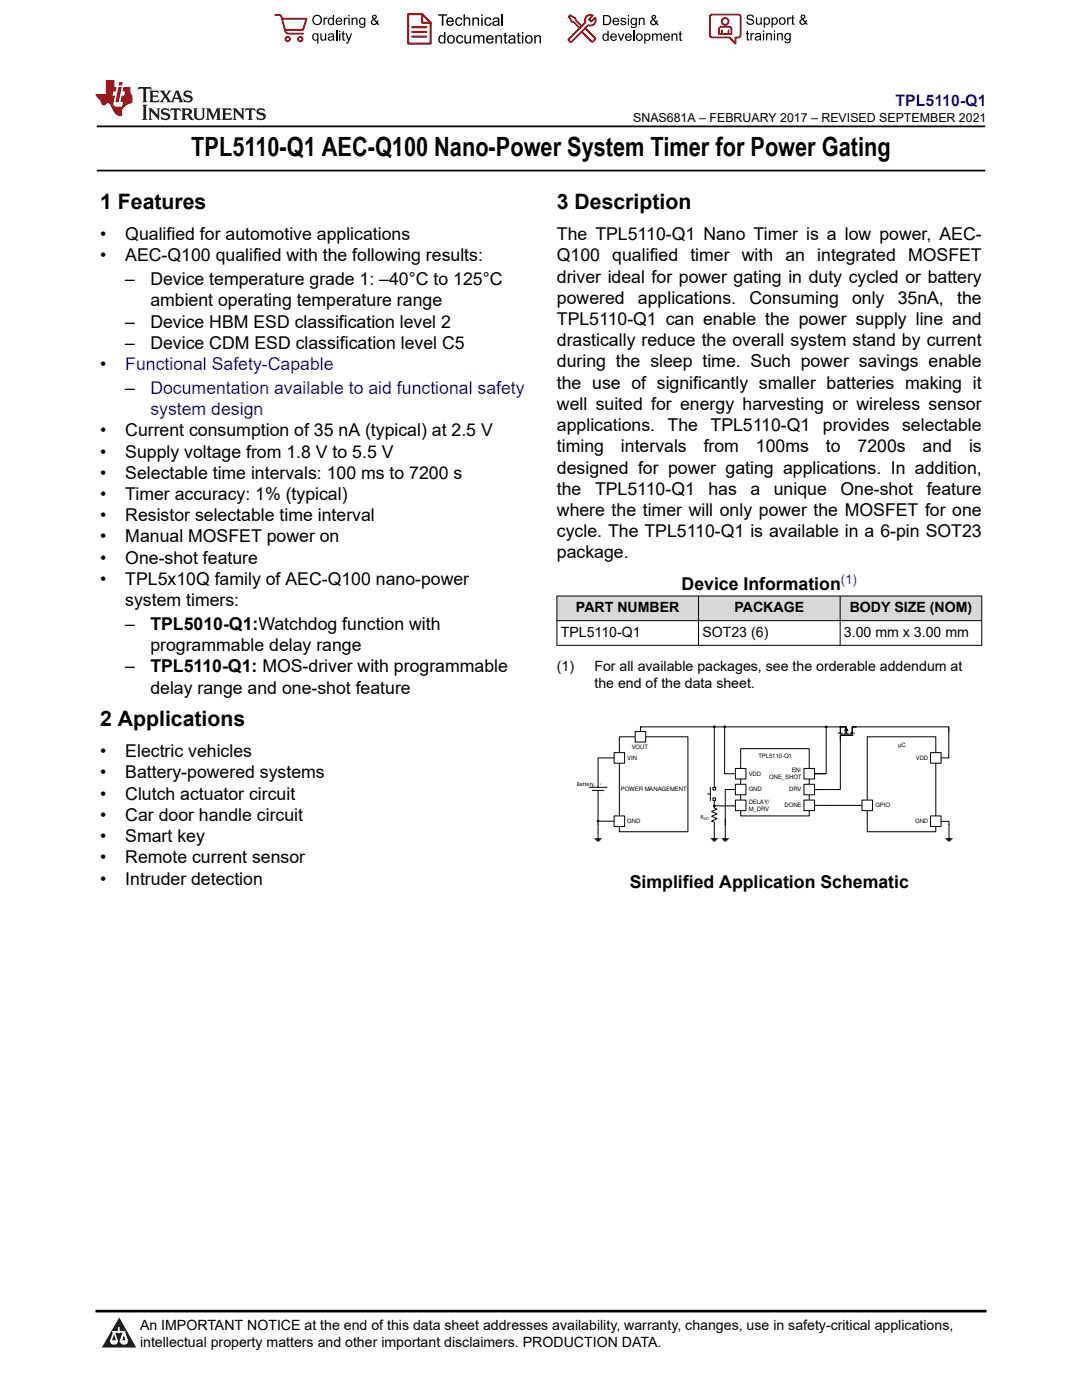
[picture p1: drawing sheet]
<svg xmlns="http://www.w3.org/2000/svg" width="216mm" height="279mm" viewBox="0 0 216 279" stroke-linecap="round" stroke-linejoin="round" font-family="sans-serif">
<path d="M19.3 25.2h177.3M19.3 34h177.3" fill="none" stroke="#000" stroke-width=".35"/>
<g fill="#d8d8d8">
<path d="M111.1 118.9h84.8v5h-84.8z" fill-rule="evenodd"/>
<path d="M111.2 119h28.1v4.8h-28.1z" fill-rule="evenodd"/>
<path d="M139.4 119h28.2v4.8h-28.2z" fill-rule="evenodd"/>
<path d="M167.7 119h28.1v4.8h-28.1z" fill-rule="evenodd"/>
</g>
<path d="M111.1 118.9h84.9M111.1 118.9v10M139.4 118.9v10M167.6 118.9v10M195.9 118.9v10M111.1 123.9h84.9M111.1 128.8h84.9M123.6 147h13.7v19h-13.7zM164.6 160.7h7.4" fill="none" stroke="#000" stroke-width=".2"/>
<path d="M122.5 150.2h2.1v2.1h-2.1z" fill-rule="evenodd" fill="#fff"/>
<path d="M122.5 150.2h2.1v2.1h-2.1z" fill="none" stroke="#000" stroke-width=".2"/>
<path d="M126.7 146h2.1v2.1h-2.1z" fill-rule="evenodd" fill="#fff"/>
<path d="M126.7 146h2.1v2.1h-2.1z" fill="none" stroke="#000" stroke-width=".2"/>
<path d="M122.5 162.8h2.1v2.1h-2.1z" fill-rule="evenodd" fill="#fff"/>
<path d="M127.8 145.1h39.7M173 147h13.7v19h-13.7zM122.5 162.8h2.1v2.1h-2.1zM144.1 167.4h1.3M144.3 167.6h.9M144.5 167.8h.4M144.7 163.5v1zM144.7 164.5v2.9" fill="none" stroke="#000" stroke-width=".2"/>
<path d="M172 159.7h2.1v2.1h-2.1z" fill-rule="evenodd" fill="#fff"/>
<path d="M172 159.7h2.1v2.1h-2.1z" fill="none" stroke="#000" stroke-width=".2"/>
<path d="M185.7 150.2h2.1v2.1h-2.1z" fill-rule="evenodd" fill="#fff"/>
<path d="M185.7 150.2h2.1v2.1h-2.1z" fill="none" stroke="#000" stroke-width=".2"/>
<path d="M185.7 162.8h2.1v2.1h-2.1z" fill-rule="evenodd" fill="#fff"/>
<g fill="none" stroke="#000" stroke-width=".2">
<path d="M147.8 149.4h13.7v13.4h-13.7zM118.7 167.4h1.3M118.9 167.6h.9M119.1 167.8h.5M119.3 164.5v2.9M142.5 160.8h4.2M185.7 162.8h2.1v2.1h-2.1zM188.7 167.4h1.3M188.9 167.6h.9M189.1 167.8h.5M189.4 164.5v2.9"/>
<circle cx="164.9" cy="145.1" r=".17"/>
</g>
<circle cx="164.9" cy="145.1" r=".17" fill="#000"/>
<path d="M146.7 153.4h2.1v2.1h-2.1z" fill-rule="evenodd" fill="#fff"/>
<path d="M146.7 153.4h2.1v2.1h-2.1z" fill="none" stroke="#000" stroke-width=".2"/>
<path d="M146.7 156.5h2.1v2.1h-2.1z" fill-rule="evenodd" fill="#fff"/>
<path d="M146.7 156.5h2.1v2.1h-2.1zM162.5 154.4h2.1M162.5 157.6h2.1" fill="none" stroke="#000" stroke-width=".2"/>
<path d="M160.4 153.4h2.1v2.1h-2.1z" fill-rule="evenodd" fill="#fff"/>
<path d="M160.4 153.4h2.1v2.1h-2.1z" fill="none" stroke="#000" stroke-width=".2"/>
<path d="M160.4 156.5h2.1v2.1h-2.1z" fill-rule="evenodd" fill="#fff"/>
<path d="M160.4 156.5h2.1v2.1h-2.1z" fill="none" stroke="#000" stroke-width=".2"/>
<path d="M146.7 159.7h2.1v2.1h-2.1z" fill-rule="evenodd" fill="#fff"/>
<path d="M146.7 159.7h2.1v2.1h-2.1zM162.5 160.7h2.1" fill="none" stroke="#000" stroke-width=".2"/>
<path d="M160.4 159.7h2.1v2.1h-2.1z" fill-rule="evenodd" fill="#fff"/>
<path d="M141.7 157.1v2.7M160.4 159.7h2.1v2.1h-2.1zM141.9 167.4h1.3M142.1 167.6h.9M142.3 167.8h.4M142.5 160.8v.4l.6 .3-1.1 .5 1.1 .4-1.1 .5 1.1 .5-1.1 .5 .5 .2v3.3" fill="none" stroke="#000" stroke-width=".2"/>
<path d="M142.3 159.2h.5v.6h-.5z" fill-rule="evenodd" fill="#e8eef7"/>
<path d="M142.3 159.2h.5v.6h-.5z" fill="none" stroke="#000" stroke-width=".2"/>
<path d="M142.3 157.1h.5v.6h-.5z" fill-rule="evenodd" fill="#e8eef7"/>
<g fill="none" stroke="#000" stroke-width=".2">
<path d="M117.5 157.1h3.7M118.1 157.7h2.4M119.3 157.8v6.1h3.2M122.5 151.3h-3.2v5.8M128 145.1h-.2v.9M141.2 158.5h.5M142.3 157.1h.5v.6h-.5zM142.5 145v12.1M142.5 159.8v1M144.6 145v9.4h2.1M146.7 157.6h-2v6.9M164.9 145.1v9.3h-2.4"/>
<path d="M167.3 146.3h.8M167.7 146.3v-1.2h1.2v1.2M168.5 146.3h.8M168.9 145.2l.3 .6h-.7zM169.7 146.3h.7M170.2 146.7h-2.5v10.9h-5.2M189.3 145.1v6.2h-1.5M189.3 146.1v-1h-19.3v1.2M119.3 163.9v.6M187.8 163.9h1.6v.6"/>
<circle cx="142.5" cy="145" r=".17"/>
<circle cx="144.6" cy="145" r=".17"/>
<circle cx="119.3" cy="163.9" r=".17"/>
<circle cx="142.5" cy="160.8" r=".17"/>
</g>
<g fill="#000">
<path d="M168.9 145.2l.3 .6h-.7z"/>
<circle cx="142.5" cy="145" r=".17"/>
<circle cx="144.6" cy="145" r=".17"/>
<circle cx="167.7" cy="145.1" r=".21"/>
<circle cx="119.3" cy="163.9" r=".17"/>
<circle cx="142.5" cy="160.8" r=".17"/>
</g>
<path d="M0 0h215.9v23.8h-215.9z" fill-rule="evenodd" fill="#fff"/>
<path d="M27.7 17.4l-.2 .6 .5-.3h.6v.1v2.2l-.2 .4h1l-.2-.4v-2.2v-.1h.5l.5 .3-.1-.6zM29.8 18.1l.2 .4v1.5l-.2 .4h1.9l.1-.6a1.08 1.08 0 0 1-1.3 .2v-.7h.6l.4 .2v-.6l-.4 .2h-.6v-.6l.2-.1a1 1 0 0 1 1 .2l-.1-.5zM31.8 18.1l1 1.1-1 1.2h.9l-.2-.2 .4-.7 .5 .7-.2 .2h1.6l-.2-.2 .1-.4h1l.1 .4-.1 .2h.9l-.2-.3-.8-2h-.5l-1 2.2-.8-1.1 .9-1.1h-.8l.2 .2-.5 .7-.3-.7 .1-.2zM35.2 18.5l.4 1h-.8zM36.8 18.2a.65 .65 0 0 0-.2 .7 .65 .65 0 0 0 .6 .5l.7 .2 .1 .2a.79 .79 0 0 1-.7 .4 .79 .79 0 0 1-.7-.5l.1 .7 .2-.1a.93 .93 0 0 0 1.1 .1 .93 .93 0 0 0 .4-1 1.46 1.46 0 0 0-1.2-.6l-.1-.3a1.09 1.09 0 0 1 1.2 .2l-.2-.6-.1 .1-.6-.2zM28.4 20.9l.2 .4v2.3l-.2 .3h1l-.2-.3v-2.3l.2-.4zM29.6 21.6l.2 .4v1.6l-.2 .3h.8l-.3-.3v-1.4l1.7 1.8v-2l.2-.4h-.8l.2 .2 .1 1.1-1.2-1.3zM32.3 21.8a.65 .65 0 0 0-.2 .7 .65 .65 0 0 0 .7 .4l.6 .2 .1 .2a.79 .79 0 0 1-.7 .4 .79 .79 0 0 1-.7-.5l.1 .7 .2-.1a.93 .93 0 0 0 1.1 .1 .93 .93 0 0 0 .4-.9 1.46 1.46 0 0 0-1.2-.6l-.1-.4a1.09 1.09 0 0 1 1.2 .2l-.2-.6-.1 .1-.6-.1zM34.1 21.6l-.1 .7a.63 .63 0 0 1 .7-.4l.1 1.7-.3 .3h1l-.2-.3v-1.7a.66 .66 0 0 1 .8 .4l-.1-.7zM36.2 21.6l.2 .4v1.6l-.2 .3h.9l-.2-.2v-.7h.5l.1 .2a.79 .79 0 0 0 1.2 .6l-1-.9a.61 .61 0 0 0 .6-.6 .61 .61 0 0 0-.5-.6zM36.9 21.9h.2a.47 .47 0 0 1 .5 .1 .47 .47 0 0 1 .1 .5l-.2 .2h-.6zM38.5 21.6l.2 .2a2.27 2.27 0 0 0 .4 2 1.04 1.04 0 0 0 1.7-.7v-1.3l.2-.2h-.8l.2 .4v1.1a.6 .6 0 0 1-.6 .6 .6 .6 0 0 1-.6-.6v-1.1l.3-.4zM41.1 21.6l.2 .4v1.6l-.2 .3h.7l-.2-.3v-1.5l.9 1.9 .8-1.9v1.5l-.2 .3h1l-.3-.3v-1.6l.3-.4h-.8l-.7 1.5-.7-1.5zM44.3 21.6l.2 .4v1.6l-.2 .3h1.9l.1-.5a1.09 1.09 0 0 1-1.3 .1v-.6h.6l.4 .1v-.6l-.4 .2h-.6v-.6l.2-.1a1.01 1.01 0 0 1 1 .3l-.1-.6zM46.4 21.6l.3 .4v1.6l-.3 .3h.8l-.2-.3v-1.4l1.6 1.8v-2l.2-.4h-.7l.2 .2v1.1l-1.2-1.3zM49 21.6l-.1 .7a.63 .63 0 0 1 .8-.4v1.7l-.3 .3h1l-.2-.3v-1.7a.66 .66 0 0 1 .8 .4l-.1-.7zM51.4 21.8a.65 .65 0 0 0-.2 .7 .65 .65 0 0 0 .6 .4l.6 .2 .2 .2a.79 .79 0 0 1-.8 .4 .79 .79 0 0 1-.6-.5l.1 .7 .2-.1a.93 .93 0 0 0 1 .1 .93 .93 0 0 0 .5-.9 1.46 1.46 0 0 0-1.3-.6l-.1-.4a1.09 1.09 0 0 1 1.3 .2l-.2-.6-.2 .1-.5-.1z" fill="#231f20"/>
<path d="M21.1 16v2.8h-2.1l.1 .3 .9 1a.95 .95 0 0 0 .9 .9 .59 .59 0 0 1 .6-.4 .59 .59 0 0 1 .5 .4l.4 .8a1.59 1.59 0 0 0 2.1 1.3 1.61 1.61 0 0 1 1-2.2l1-.4-.1-1.5a1.59 1.59 0 0 1-.4-1.6h-1.4l-.2 .9h.5l-.1 .8h-.5l-.2 1v.2l.4 .1-.2 .9h-.6a.73 .73 0 0 1-1.1-.7l.3-1.5h-.5l.2-.8h.5l.2-.9h-.5v-1.4zM23.6 17.4l-.6 3h.7l.6-3zM23.8 16.4l-.1 .7h.7l.1-.7z" fill="#ed1c24"/>
<g fill="#000">
<path d="M62.3 4a1 1 0 0 1 2 0 1 1 0 0 1-2 0zM62.8 3.4a.78 .78 0 0 0-.1 1.1 .78 .78 0 0 0 1.1 .1 .78 .78 0 0 0 .1-1.1 .78 .78 0 0 0-1.1-.1z" fill-rule="evenodd"/>
<path d="M62.5 6.8l.4-.2 .4 .3v-.2h.2v2h-.2v-.7a.68 .68 0 0 1-.9-.1 .68 .68 0 0 1 0-.9zM62.6 7a.51 .51 0 0 0-.1 .6 .51 .51 0 0 0 .7 .2 .51 .51 0 0 0 .1-.7 .51 .51 0 0 0-.7-.1z" fill-rule="evenodd"/>
<path d="M64.5 3.5h.3v.3l.1-.3h.3l.1 .1-.1 .2a.32 .32 0 0 0-.3 0 .32 .32 0 0 0-.1 .4v.8h-.3z" fill-rule="evenodd"/>
<path d="M63.9 6.7h.3v.8a.36 .36 0 0 0 .3 .4 .36 .36 0 0 0 .4-.5v-.7h.2v1.4h-.2v-.2a.51 .51 0 0 1-.6 .2 .51 .51 0 0 1-.4-.5z" fill-rule="evenodd"/>
<path d="M65.6 3.7l.4-.2 .4 .2v-.7h.3v2h-.3v-.2a.7 .7 0 0 1-1-.1 .7 .7 0 0 1 .2-1zM65.8 3.8a.51 .51 0 0 0-.1 .7 .51 .51 0 0 0 .6 .2 .51 .51 0 0 0 .1-.7 .51 .51 0 0 0-.6-.2z" fill-rule="evenodd"/>
<path d="M65.6 6.8a.66 .66 0 0 1 .8-.1 .66 .66 0 0 1 .3 .8v.6h-.2l-.1-.2a.52 .52 0 0 1-.7 .2 .52 .52 0 0 1-.2-.6l.3-.2a.42 .42 0 0 0 .6-.3l-.3-.2-.3 .1-.1 .2h-.3zM65.7 7.6a.35 .35 0 0 0 .3 .4 .35 .35 0 0 0 .4-.4v-.2z" fill-rule="evenodd"/>
<path d="M67.7 6.1h.2v.3h-.2zM67.7 6.7h.2v1.4h-.2z" fill-rule="evenodd"/>
<path d="M67.1 3.7a.68 .68 0 0 1 .9-.1 .68 .68 0 0 1 .3 .7h-1.1a.42 .42 0 0 0 .3 .5 .42 .42 0 0 0 .5-.3h.3a.73 .73 0 0 1-1.1 .4 .73 .73 0 0 1-.1-1.2zM67.4 3.8l-.2 .3h.8l-.2-.4z" fill-rule="evenodd"/>
<path d="M68.6 3.5h.2v.3l.2-.3h.3l.1 .1-.1 .2a.32 .32 0 0 0-.4 0 .32 .32 0 0 0-.1 .4v.8h-.2z" fill-rule="evenodd"/>
<path d="M68.3 6.3l.3-.1v.5h.2v.1h-.2v.9l.3 .4a.36 .36 0 0 1-.4 0 .36 .36 0 0 1-.2-.4v-.9h-.1v-.1h.1z" fill-rule="evenodd"/>
<path d="M68.9 6.7h.3l.4 1.1 .4-1.1h.3l-.6 1.4a.51 .51 0 0 1-.6 .6l-.1-.3h.3l.2-.3z" fill-rule="evenodd"/>
<path d="M69.5 3h.3v.3h-.3zM69.5 3.5h.3v1.5h-.3z" fill-rule="evenodd"/>
<path d="M70.2 3.5h.2v.2a.52 .52 0 0 1 .6-.2 .52 .52 0 0 1 .3 .6v.9h-.2v-.9a.34 .34 0 0 0-.3-.4 .34 .34 0 0 0-.4 .3v1h-.2z" fill-rule="evenodd"/>
<path d="M71.8 3.7l.4-.2 .5 .2v-.2h.2v1.3a.64 .64 0 0 1-.5 .8 .64 .64 0 0 1-.7-.5h.2a.41 .41 0 0 0 .5 .2 .41 .41 0 0 0 .2-.5 .69 .69 0 0 1-.9-.1 .69 .69 0 0 1 .1-1zM72 3.8a.5 .5 0 0 0-.1 .7 .5 .5 0 0 0 .7 .1 .5 .5 0 0 0 .1-.6 .5 .5 0 0 0-.7-.2z" fill-rule="evenodd"/>
<path d="M74.4 3.1a.47 .47 0 0 1 .7 .1 .47 .47 0 0 1-.3 .7l.4 .4 .1-.3 .2 .1-.1 .4 .3 .3-.2 .2-.3-.3a.63 .63 0 0 1-1 .1 .63 .63 0 0 1 .3-1l-.3-.4zM74.5 3.4a.27 .27 0 0 0 .5 0 .27 .27 0 0 0-.5 0zM74.4 4.1a.4 .4 0 0 0 0 .6 .4 .4 0 0 0 .6-.1l-.4-.6z" fill-rule="evenodd"/>
<path d="M87.4 2.9h1.8v.2h-.7v2h-.3v-2h-.8z" fill-rule="evenodd"/>
<path d="M87.6 7.2l.5-.2 .5 .2v-.8h.3v2.3h-.3v-.2a.76 .76 0 0 1-1-.1 .76 .76 0 0 1-.1-1zM87.9 7.4a.58 .58 0 0 0-.2 .7 .58 .58 0 0 0 .8 .2 .58 .58 0 0 0 .1-.7 .58 .58 0 0 0-.7-.2z" fill-rule="evenodd"/>
<path d="M89.5 7.2a.81 .81 0 0 1 1.1 .1 .81 .81 0 0 1-.2 1.2 .81 .81 0 0 1-1.1-.2l-.1-.7zM89.6 7.4a.57 .57 0 0 0 0 .8 .57 .57 0 0 0 .8 0 .57 .57 0 0 0 0-.7 .57 .57 0 0 0-.8-.1z" fill-rule="evenodd"/>
<path d="M89.3 3.7a.77 .77 0 0 1 .9-.2 .77 .77 0 0 1 .4 .9h-1.3a.48 .48 0 0 0 .4 .5 .48 .48 0 0 0 .6-.3h.3a.83 .83 0 0 1-1.3 .4 .83 .83 0 0 1 0-1.3zM89.5 3.8l-.2 .4h1l-.3-.5z" fill-rule="evenodd"/>
<path d="M91 3.7a.7 .7 0 0 1 1.2 .3h-.2a.45 .45 0 0 0-.6-.3 .45 .45 0 0 0-.3 .6 .45 .45 0 0 0 .3 .6 .45 .45 0 0 0 .6-.4l.3 .1a.76 .76 0 0 1-1.1 .5 .76 .76 0 0 1-.3-1.1z" fill-rule="evenodd"/>
<path d="M91.2 7.2a.7 .7 0 0 1 1.2 .3l-.3 .1a.45 .45 0 0 0-.5-.4 .45 .45 0 0 0-.3 .7 .45 .45 0 0 0 .3 .6 .45 .45 0 0 0 .6-.4h.2a.76 .76 0 0 1-1 .5 .76 .76 0 0 1-.4-1.1z" fill-rule="evenodd"/>
<path d="M92.5 2.9h.3v.8a.59 .59 0 0 1 .7-.2 .59 .59 0 0 1 .3 .6v1h-.2v-1a.4 .4 0 0 0-.5-.4 .4 .4 0 0 0-.3 .5v.9h-.3z" fill-rule="evenodd"/>
<path d="M92.7 7h.2v.9a.41 .41 0 0 0 .5 .6 .41 .41 0 0 0 .3-.6v-.9h.3v1.7h-.3v-.3a.58 .58 0 0 1-.7 .3 .58 .58 0 0 1-.3-.7z" fill-rule="evenodd"/>
<path d="M94.3 3.5h.2v.2a.59 .59 0 0 1 .7-.2 .59 .59 0 0 1 .4 .6v1h-.3v-1a.41 .41 0 0 0-.4-.4 .41 .41 0 0 0-.4 .5v.9h-.2z" fill-rule="evenodd"/>
<path d="M94.4 7h.3v.3a.56 .56 0 0 1 1 0 .54 .54 0 0 1 .6-.3 .54 .54 0 0 1 .4 .5v1.2h-.3v-1.1a.34 .34 0 0 0-.3-.4 .34 .34 0 0 0-.4 .3v1.2h-.3v-1.1a.38 .38 0 0 0-.5-.3 .38 .38 0 0 0-.2 .5v.9h-.3z" fill-rule="evenodd"/>
<path d="M96 2.9h.3v.3h-.3zM96 3.5h.3v1.6h-.3z" fill-rule="evenodd"/>
<path d="M96.8 3.7a.7 .7 0 0 1 1.3 .3h-.3a.45 .45 0 0 0-.6-.3 .45 .45 0 0 0-.3 .6 .45 .45 0 0 0 .3 .6 .45 .45 0 0 0 .6-.4l.3 .1a.76 .76 0 0 1-1.1 .5 .76 .76 0 0 1-.3-1.1z" fill-rule="evenodd"/>
<path d="M97.2 7.2a.77 .77 0 0 1 .9-.1 .77 .77 0 0 1 .4 .8h-1.2a.48 .48 0 0 0 .3 .6 .48 .48 0 0 0 .6-.4l.3 .1a.83 .83 0 0 1-1.3 .3 .83 .83 0 0 1 0-1.3zM97.4 7.4l-.1 .3h.9l-.2-.4z" fill-rule="evenodd"/>
<path d="M98.8 7h.3v.3a.59 .59 0 0 1 .7-.3 .59 .59 0 0 1 .4 .7v1h-.3v-1a.41 .41 0 0 0-.5-.5 .41 .41 0 0 0-.3 .6v.9h-.3z" fill-rule="evenodd"/>
<path d="M98.4 3.7a.74 .74 0 0 1 1-.2 .74 .74 0 0 1 .3 .9v.7h-.3v-.2a.59 .59 0 0 1-.8 .3 .59 .59 0 0 1-.3-.8l1.1-.3a.42 .42 0 0 0-.4-.4 .42 .42 0 0 0-.5 .3h-.2zM98.6 4.5a.36 .36 0 0 0 .2 .5 .36 .36 0 0 0 .5-.2l.1-.5z" fill-rule="evenodd"/>
<path d="M100.7 6.6l.2-.1v.5h.3v.2h-.3v1l.1 .2h.2l.1 .3a.41 .41 0 0 1-.5-.1 .41 .41 0 0 1-.1-.4v-1h-.2v-.2h.2z" fill-rule="evenodd"/>
<path d="M101.6 7.2a.74 .74 0 0 1 .9-.2 .74 .74 0 0 1 .3 1l.1 .7h-.3v-.2a.59 .59 0 0 1-.8 .2 .59 .59 0 0 1-.3-.8l1-.3a.42 .42 0 0 0-.3-.4 .42 .42 0 0 0-.5 .3h-.3zM101.8 8.1a.36 .36 0 0 0 .1 .5 .36 .36 0 0 0 .5-.3l.2-.4z" fill-rule="evenodd"/>
<path d="M103.3 6.6l.3-.1v.5h.3v.2h-.3v1l.1 .2h.2v.3a.41 .41 0 0 1-.5-.1 .41 .41 0 0 1-.1-.4v-1h-.2v-.2h.2z" fill-rule="evenodd"/>
<path d="M104.1 6.4h.3v.3h-.3zM104.1 7h.3v1.7h-.3z" fill-rule="evenodd"/>
<path d="M105 7.2a.81 .81 0 0 1 1.1 .1 .81 .81 0 0 1-.1 1.2 .81 .81 0 0 1-1.2-.2v-.7zM105.2 7.4a.57 .57 0 0 0-.1 .8 .57 .57 0 0 0 .8 0 .57 .57 0 0 0 0-.7 .57 .57 0 0 0-.7-.1z" fill-rule="evenodd"/>
<path d="M106.6 7h.3v.3a.59 .59 0 0 1 .7-.3 .59 .59 0 0 1 .4 .7v1h-.3v-1a.41 .41 0 0 0-.5-.5 .41 .41 0 0 0-.3 .6v.9h-.3z" fill-rule="evenodd"/>
<path d="M120.3 3h.7a1 1 0 0 1 1 1 1 1 0 0 1-1 1h-.7zM120.6 3.2v1.6h.4a.77 .77 0 0 0 .7-.8 .77 .77 0 0 0-.7-.8z" fill-rule="evenodd"/>
<path d="M120.4 6.9l.4-.2 .4 .2v-.8h.3v2h-.3v-.1a.7 .7 0 0 1-.9-.2 .7 .7 0 0 1 .1-.9zM120.6 7a.51 .51 0 0 0-.1 .7 .51 .51 0 0 0 .6 .1 .51 .51 0 0 0 .1-.6 .51 .51 0 0 0-.6-.2z" fill-rule="evenodd"/>
<path d="M122 6.9a.68 .68 0 0 1 .8-.2 .68 .68 0 0 1 .3 .8h-1.1a.42 .42 0 0 0 .3 .5 .42 .42 0 0 0 .5-.3h.3a.73 .73 0 0 1-1.1 .3 .73 .73 0 0 1 0-1.1zM122.2 7l-.2 .3h.8l-.2-.4z" fill-rule="evenodd"/>
<path d="M122.4 3.7a.68 .68 0 0 1 .8-.1 .68 .68 0 0 1 .4 .8h-1.1a.42 .42 0 0 0 .3 .4 .42 .42 0 0 0 .5-.3l.3 .1a.73 .73 0 0 1-1.2 .3 .73 .73 0 0 1 0-1.2zM122.6 3.8l-.1 .3h.8l-.2-.3z" fill-rule="evenodd"/>
<path d="M123.9 3.7l.1-.1a.62 .62 0 0 1 .9 .3l-.2 .1a.29 .29 0 0 0-.3-.3 .29 .29 0 0 0-.3 .3l.1 .1a.58 .58 0 0 1 .6 .1 .58 .58 0 0 1 .1 .6 .67 .67 0 0 1-1.1-.2l.2-.1a.33 .33 0 0 0 .4 .4 .33 .33 0 0 0 .3-.4 .71 .71 0 0 1-.9-.6z" fill-rule="evenodd"/>
<path d="M123.3 6.7h.2l.4 1.2 .4-1.2h.3l-.6 1.4h-.2z" fill-rule="evenodd"/>
<path d="M125.3 3h.2v.3h-.2zM125.3 3.6h.2v1.4h-.2z" fill-rule="evenodd"/>
<path d="M124.9 6.9a.68 .68 0 0 1 .8-.2 .68 .68 0 0 1 .4 .8h-1.1a.42 .42 0 0 0 .3 .5 .42 .42 0 0 0 .5-.3h.3a.73 .73 0 0 1-1.2 .3 .73 .73 0 0 1 0-1.1zM125.1 7l-.1 .3h.8l-.2-.4z" fill-rule="evenodd"/>
<path d="M126 3.7l.4-.2 .4 .2v-.1h.3v1.2a.64 .64 0 0 1-.5 .8 .64 .64 0 0 1-.8-.5l.3 .1a.41 .41 0 0 0 .5 .2 .41 .41 0 0 0 .2-.6 .69 .69 0 0 1-.9-.1 .69 .69 0 0 1 .1-1zM126.2 3.9a.5 .5 0 0 0-.1 .6 .5 .5 0 0 0 .6 .2 .5 .5 0 0 0 .2-.7 .5 .5 0 0 0-.7-.1z" fill-rule="evenodd"/>
<path d="M126.9 7.4a.73 .73 0 0 1 1.4 0 .73 .73 0 0 1-1.4 0zM127.3 7a.5 .5 0 0 0-.1 .7 .5 .5 0 0 0 .7 0 .5 .5 0 0 0 0-.6 .5 .5 0 0 0-.6-.1z" fill-rule="evenodd"/>
<path d="M127.5 3.6h.2v.2a.52 .52 0 0 1 .6-.3 .52 .52 0 0 1 .3 .6v.9h-.2v-.9a.34 .34 0 0 0-.3-.4 .34 .34 0 0 0-.4 .3v1h-.2z" fill-rule="evenodd"/>
<path d="M128.5 6.7h.3v.2a.67 .67 0 0 1 .9 0 .67 .67 0 0 1 0 .9 .55 .55 0 0 1-.9 .2v.7h-.3zM128.9 7a.5 .5 0 0 0-.1 .7 .5 .5 0 0 0 .6 .1 .5 .5 0 0 0 .2-.6 .5 .5 0 0 0-.7-.2z" fill-rule="evenodd"/>
<path d="M130.1 6.7h.2v.2a.49 .49 0 0 1 .9 0l.4-.2a.42 .42 0 0 1 .5 .4v1h-.3v-.9a.3 .3 0 0 0-.2-.3 .3 .3 0 0 0-.4 .2v1h-.2v-.9a.33 .33 0 0 0-.5-.3 .33 .33 0 0 0-.2 .5v.7h-.2z" fill-rule="evenodd"/>
<path d="M130.1 3.1a.47 .47 0 0 1 .8 .1 .47 .47 0 0 1-.3 .7l.3 .4 .1-.2h.3l-.2 .5 .3 .3-.2 .2-.3-.3a.63 .63 0 0 1-1 .1 .63 .63 0 0 1 .3-1l-.2-.5zM130.2 3.5a.27 .27 0 0 0 .5 0 .27 .27 0 0 0-.5 0zM130.2 4.1a.4 .4 0 0 0 0 .7 .4 .4 0 0 0 .6-.2l-.5-.6z" fill-rule="evenodd"/>
<path d="M132.5 6.9a.68 .68 0 0 1 .9-.2 .68 .68 0 0 1 .3 .8h-1.1a.42 .42 0 0 0 .3 .5 .42 .42 0 0 0 .5-.3h.3a.73 .73 0 0 1-1.1 .3 .73 .73 0 0 1-.1-1.1zM132.7 7l-.1 .3h.8l-.2-.4z" fill-rule="evenodd"/>
<path d="M134 6.7h.2v.2a.52 .52 0 0 1 .6-.2 .52 .52 0 0 1 .4 .6v.8h-.3v-.8a.34 .34 0 0 0-.2-.4 .34 .34 0 0 0-.4 .2l-.1 1h-.2z" fill-rule="evenodd"/>
<path d="M135.6 6.3l.2-.1v.5h.3v.2h-.3v.8l.3 .4a.36 .36 0 0 1-.4 0 .36 .36 0 0 1-.1-.4v-.8h-.2v-.2h.2z" fill-rule="evenodd"/>
<path d="M149.2 3a.8 .8 0 0 1 1.2 .5h-.2a.44 .44 0 0 0-.5-.4 .44 .44 0 0 0-.4 .5l.2 .1a.9 .9 0 0 1 1 .8 .84 .84 0 0 1-.9 .5 .84 .84 0 0 1-.7-.7h.3a.52 .52 0 0 0 .5 .5 .52 .52 0 0 0 .5-.6l-.2-.1a.85 .85 0 0 1-1-.8z" fill-rule="evenodd"/>
<path d="M149 6.3l.3-.2v.5h.2v.2h-.2v.9l.2 .4a.36 .36 0 0 1-.4-.1 .36 .36 0 0 1-.1-.4v-.8h-.2v-.2h.2z" fill-rule="evenodd"/>
<path d="M149.7 6.6h.3v.2l.1-.2h.3l.1 .1-.1 .2a.32 .32 0 0 0-.3 0 .32 .32 0 0 0-.1 .4v.8h-.3z" fill-rule="evenodd"/>
<path d="M150.7 6.8a.66 .66 0 0 1 .9-.2 .66 .66 0 0 1 .3 .9v.6h-.2l-.1-.2a.52 .52 0 0 1-.7 .2 .52 .52 0 0 1-.2-.7l.2-.1a.42 .42 0 0 0 .7-.3l-.3-.2h-.3l-.1 .3-.3-.1zM150.9 7.5a.35 .35 0 0 0 .3 .5 .35 .35 0 0 0 .4-.4v-.3z" fill-rule="evenodd"/>
<path d="M150.8 3.5h.3v.8a.36 .36 0 0 0 .3 .5 .36 .36 0 0 0 .4-.5v-.8h.2v1.4h-.2v-.2a.51 .51 0 0 1-.6 .3 .51 .51 0 0 1-.4-.6z" fill-rule="evenodd"/>
<path d="M152.2 6.1h.3v.2h-.3zM152.2 6.6h.3v1.5h-.3z" fill-rule="evenodd"/>
<path d="M152.4 3.5h.2v.2a.67 .67 0 0 1 .9 0 .67 .67 0 0 1 .1 .9 .55 .55 0 0 1-1 .2v.7h-.2zM152.7 3.8a.5 .5 0 0 0-.1 .7 .5 .5 0 0 0 .7 .1 .5 .5 0 0 0 .1-.6 .5 .5 0 0 0-.7-.2z" fill-rule="evenodd"/>
<path d="M152.9 6.6h.2v.2a.52 .52 0 0 1 .6-.2 .52 .52 0 0 1 .3 .6v.9h-.2v-.9a.34 .34 0 0 0-.3-.4 .34 .34 0 0 0-.4 .2v1.1h-.2z" fill-rule="evenodd"/>
<path d="M153.9 3.5h.3v.2a.67 .67 0 0 1 .9 0 .67 .67 0 0 1 0 .9 .55 .55 0 0 1-.9 .2v.7h-.3zM154.3 3.8a.5 .5 0 0 0-.1 .7 .5 .5 0 0 0 .6 .1 .5 .5 0 0 0 .2-.6 .5 .5 0 0 0-.7-.2z" fill-rule="evenodd"/>
<path d="M154.4 6.1h.3v.2h-.3zM154.4 6.6h.3v1.5h-.3z" fill-rule="evenodd"/>
<path d="M155 6.6h.3v.2a.52 .52 0 0 1 .6-.2 .52 .52 0 0 1 .3 .6v.9h-.2v-.9a.34 .34 0 0 0-.3-.4 .34 .34 0 0 0-.4 .2v1.1h-.3z" fill-rule="evenodd"/>
<path d="M155.4 4.2a.75 .75 0 0 1 1.5 0 .75 .75 0 0 1-1.5 0zM155.8 3.8a.5 .5 0 0 0-.1 .7 .5 .5 0 0 0 .8 0 .5 .5 0 0 0 0-.7 .5 .5 0 0 0-.7 0z" fill-rule="evenodd"/>
<path d="M156.7 6.8l.4-.2 .5 .2v-.2h.2v1.3a.64 .64 0 0 1-.5 .7 .64 .64 0 0 1-.8-.4h.3a.41 .41 0 0 0 .5 .2 .41 .41 0 0 0 .2-.5 .69 .69 0 0 1-.9-.1 .69 .69 0 0 1 .1-1zM156.9 6.9a.5 .5 0 0 0-.1 .7 .5 .5 0 0 0 .6 .1 .5 .5 0 0 0 .2-.7 .5 .5 0 0 0-.7-.1z" fill-rule="evenodd"/>
<path d="M157.1 3.5h.2v.2l.1-.2h.3h.2l-.1 .3a.32 .32 0 0 0-.4 0 .32 .32 0 0 0-.1 .4v.7h-.2z" fill-rule="evenodd"/>
<path d="M158 3.1l.3-.1v.5h.2v.2h-.2v.8l.3 .4a.36 .36 0 0 1-.4 0 .36 .36 0 0 1-.2-.4v-.8h-.1v-.2h.1z" fill-rule="evenodd"/>
<path d="M159.9 3a.47 .47 0 0 1 .7 .1 .47 .47 0 0 1-.3 .7l.4 .5 .1-.3h.2l-.1 .5 .3 .3-.2 .2-.3-.3a.63 .63 0 0 1-1 .1 .63 .63 0 0 1 .3-1l-.3-.5zM160 3.4a.27 .27 0 0 0 .5 0 .27 .27 0 0 0-.5 0zM159.9 4.1a.4 .4 0 0 0 0 .6 .4 .4 0 0 0 .6-.2l-.4-.6z" fill-rule="evenodd"/>
</g>
<path d="M67.2 6.1v2M126.5 6.1v2" fill="none" stroke="#000" stroke-width=".25"/>
<g fill="none" stroke="#de0000" stroke-width=".37">
<path d="M54.9 3h.9a1.19 1.19 0 0 1 .6 1.2l.6 2.1a.85 .85 0 0 0 1 .4h2.5M56.3 3.7h4.9l-.7 2.2h-3.6M116.1 5.2l-1.2-1.1-.1-.5-1-.6-.3 .3 .6 1 .5 .2 1.1 1.1M116.8 5.6l1.9 2v.3l-.4 .4h-.3l-1.9-2zM116.8 5.6l.6-.6a1.07 1.07 0 0 0 1.2-.2 1.07 1.07 0 0 0 .1-1.3l-.7 .8-.5-.4 .8-.8a1.07 1.07 0 0 0-1.2 .2 1.07 1.07 0 0 0-.3 1.2l-3.3 3.3v.3l.3 .3h.2l2.1-2.1M141.7 3.1l.4-.2h5.3l.3 .2 .1 3.9-.2 .4-.8 .1v1.2l-1.3-1.2h-3.4l-.4-.2zM143.5 5.6l.5-.3 1.7 .1 .2 .5v.9h-2.4zM144 6.1v.7M145.4 6.1v.7"/>
<circle cx="57.4" cy="7.8" r=".44"/>
<circle cx="59.9" cy="7.8" r=".44"/>
<circle cx="144.7" cy="4.3" r=".67"/>
</g>
<path d="M100.2 2.9v2.2" fill="none" stroke="#000" stroke-width=".28"/>
<path d="M81.4 2.8h2.8v1.7h1.7v4.2h-4.5zM82.3 6.4h2.8M82.3 5.4h2.8M82.3 7.3h2.8M84.2 2.8l1.7 1.7" fill="none" stroke="#de0000" stroke-width=".42"/>
<path d="M0 261.4h215.9v18h-215.9z" fill-rule="evenodd" fill="#fff"/>
<path d="M23.8 262.9l3.4 6h-6.9z" fill="#231f20"/>
<path d="M22.1 267.7h1.3l-.4 .5h-.3a.55 .55 0 0 1-.6-.5z" fill-rule="evenodd" fill="#fff"/>
<path d="M22.1 267.7h1.3l-.4 .5h-.3a.55 .55 0 0 1-.6-.5z" fill="none" stroke="#231f20" stroke-width=".34"/>
<path d="M22.1 267.7h1.3l-.4 .5h-.5zM22.6 265.8h.1M22.6 265.8h2.3zM23.7 265.9h.1M23.7 264.9v1zM24 267.7h.1" fill="none" stroke="#fff" stroke-width=".34"/>
<path d="M24.7 265.8l-.7 1.9z" fill="#fff"/>
<path d="M24.7 265.8l-.7 1.9z" fill="none" stroke="#fff" stroke-width=".34"/>
<path d="M24.7 265.8l.7 1.9z" fill="#fff"/>
<path d="M24.7 265.8l.7 1.9zM25.3 267.7h.1" fill="none" stroke="#fff" stroke-width=".34"/>
<path d="M22.8 265.8l-.7 1.9z" fill="#fff"/>
<path d="M22.8 265.8l-.7 1.9z" fill="none" stroke="#fff" stroke-width=".34"/>
<path d="M22.8 265.8l.6 1.9z" fill="#fff"/>
<path d="M22.8 265.8l.6 1.9z" fill="none" stroke="#fff" stroke-width=".34"/>
<path d="M24.1 267.7h1.3a.65 .65 0 0 1-.6 .5 .65 .65 0 0 1-.7-.5z" fill-rule="evenodd" fill="#fff"/>
<path d="M24.1 267.7h1.3a.65 .65 0 0 1-.6 .5 .65 .65 0 0 1-.7-.5z" fill="none" stroke="#231f20" stroke-width=".34"/>
<path d="M24 267.7h.1M24.1 267.7h1.3l-.4 .5h-.5z" fill="none" stroke="#fff" stroke-width=".34"/>
<path d="M19 261.7h177.8" fill="none" stroke="#000" stroke-width=".53"/>
<text font-size="5.3" x="38.2" y="31.2">TPL5110-Q1 AEC-Q100 Nano-Power System Timer for Power Gating</text>
<g font-size="4.2">
<text x="20" y="41.8">1 Features</text>
<text x="111.1" y="41.8">3 Description</text>
<text x="20" y="145">2 Applications</text>
</g>
<g font-size="3.5">
<text x="20" y="47.9">•</text>
<text x="25" y="47.9">Qualified for automotive applications</text>
<text x="111.1" y="47.9">The TPL5110-Q1 Nano Timer is a low power, AEC-</text>
<text x="20" y="52.2">•</text>
<text x="25" y="52.2">AEC-Q100 qualified with the following results:</text>
<text x="111.1" y="52.2">Q100 qualified timer with an integrated MOSFET</text>
<text x="25" y="56.9">–</text>
<text x="30" y="56.9">Device temperature grade 1: –40°C to 125°C</text>
<text x="111.1" y="56.4">driver ideal for power gating in duty cycled or battery</text>
<text x="25" y="65.4">–</text>
<text x="30" y="61.2">ambient operating temperature range</text>
<text x="30" y="65.4">Device HBM ESD classification level 2</text>
<text x="111.1" y="64.9">TPL5110-Q1 can enable the power supply line and</text>
<text x="111.1" y="60.6">powered</text>
<text x="127.3" y="60.6">applications.</text>
<text x="149.5" y="60.6">Consuming</text>
<text x="170" y="60.6">only</text>
<text x="179.1" y="60.6">35nA,</text>
<text x="191" y="60.6">the</text>
<text x="25" y="69.6">–</text>
<text x="30" y="69.6">Device CDM ESD classification level C5</text>
<text x="111.1" y="69.1">drastically reduce the overall system stand by current</text>
<text x="20" y="73.9">•</text>
<text x="111.1" y="73.3">during the sleep time. Such power savings enable</text>
<text x="111.1" y="77.6">the use of significantly smaller batteries making it</text>
<text x="25" y="78.6">–</text>
<text x="111.1" y="81.8">well suited for energy harvesting or wireless sensor</text>
<text x="20" y="87.1">•</text>
<text x="25" y="87.1">Current consumption of 35 nA (typical) at 2.5 V</text>
<text x="111.1" y="86">applications.</text>
<text x="133.2" y="86">The</text>
<text x="141.8" y="86">TPL5110-Q1</text>
<text x="164.2" y="86">provides</text>
<text x="180" y="86">selectable</text>
<text x="20" y="91.3">•</text>
<text x="20" y="95.6">•</text>
<text x="25" y="91.3">Supply voltage from 1.8 V to 5.5 V</text>
<text x="25" y="95.6">Selectable time intervals: 100 ms to 7200 s</text>
<text x="111.1" y="94.5">designed for power gating applications. In addition,</text>
<text x="111.1" y="90.3">timing</text>
<text x="123.9" y="90.3">intervals</text>
<text x="140.4" y="90.3">from</text>
<text x="150.8" y="90.3">100ms</text>
<text x="164.8" y="90.3">to</text>
<text x="171.1" y="90.3">7200s</text>
<text x="184.1" y="90.3">and</text>
<text x="193.4" y="90.3">is</text>
<text x="20" y="99.8">•</text>
<text x="25" y="99.8">Timer accuracy: 1% (typical)</text>
<text x="111.1" y="98.7">the</text>
<text x="118.7" y="98.7">TPL5110-Q1</text>
<text x="141.4" y="98.7">has</text>
<text x="149.7" y="98.7">a</text>
<text x="154.4" y="98.7">unique</text>
<text x="167.7" y="98.7">One-shot</text>
<text x="184.9" y="98.7">feature</text>
<text x="20" y="104">•</text>
<text x="25" y="104">Resistor selectable time interval</text>
<text x="111.1" y="103">where the timer will only power the MOSFET for one</text>
<text x="111.1" y="107.2">cycle. The TPL5110-Q1 is available in a 6-pin SOT23</text>
<text x="20" y="108.3">•</text>
<text x="20" y="112.5">•</text>
<text x="25" y="108.3">Manual MOSFET power on</text>
<text x="25" y="112.5">One-shot feature</text>
<text x="111.1" y="111.4">package.</text>
<text x="20" y="116.7">•</text>
<text x="25" y="116.7">TPL5x10Q family of AEC-Q100 nano-power</text>
<text x="136" y="117.8">Device Information</text>
<text x="25" y="121">system timers:</text>
<text x="25" y="125.7">–</text>
<text x="30" y="125.7">TPL5010-Q1:Watchdog function with</text>
<text x="30" y="130">programmable delay range</text>
<text x="25" y="134.2">–</text>
<text x="30" y="134.2">TPL5110-Q1: MOS-driver with programmable</text>
<text x="30" y="138.4">delay range and one-shot feature</text>
<text x="20" y="151.1">•</text>
<text x="20" y="155.4">•</text>
<text x="25" y="151.1">Electric vehicles</text>
<text x="25" y="155.4">Battery-powered systems</text>
<text x="20" y="159.6">•</text>
<text x="25" y="159.6">Clutch actuator circuit</text>
<text x="20" y="163.8">•</text>
<text x="25" y="163.8">Car door handle circuit</text>
<text x="20" y="168.1">•</text>
<text x="20" y="172.3">•</text>
<text x="25" y="168.1">Smart key</text>
<text x="25" y="172.3">Remote current sensor</text>
<text x="20" y="176.5">•</text>
<text x="25" y="176.5">Intruder detection</text>
<text x="125.7" y="177.2">Simplified Application Schematic</text>
</g>
<g font-size="3.5" fill="#00f">
<text x="25" y="73.9">Functional Safety-Capable</text>
<text x="30" y="78.6">Documentation available to aid functional safety</text>
<text x="30" y="82.9">system design</text>
</g>
<text font-size="3.2" fill="#00f" x="178.7" y="21.1">TPL5110-Q1</text>
<g font-size="2.8">
<text x="114.9" y="122.2">PART NUMBER</text>
<text x="146.6" y="122.2">PACKAGE</text>
<text x="169.5" y="122.2">BODY SIZE (NOM)</text>
<text x="111.9" y="127.1">TPL5110-Q1</text>
<text x="140.2" y="127.1">SOT23 (6)</text>
<text x="168.4" y="127.1">3.00 mm x 3.00 mm</text>
<text x="111.1" y="133.9">(1)</text>
<text x="118.6" y="133.9">For all available packages, see the orderable addendum at</text>
<text x="118.6" y="137.3">the end of the data sheet.</text>
<text x="27.9" y="265.5">An IMPORTANT NOTICE at the end of this data sheet addresses availability, warranty, changes, use in safety-critical applications,</text>
<text x="27.9" y="268.9">intellectual property matters and other important disclaimers. PRODUCTION DATA.</text>
</g>
<text font-size="2.6" fill="#00f" x="167.8" y="116.6">(1)</text>
<text font-size="2.5" x="126.3" y="24.3">SNAS681A – FEBRUARY 2017 – REVISED SEPTEMBER 2021</text>
<g font-size="1.2">
<text x="126" y="149.5">VOUT</text>
<text x="179.2" y="149">µC</text>
<text x="125.2" y="151.6">VIN</text>
<text x="149.4" y="154.8">VDD</text>
<text x="151.3" y="151.4">TPL5110-Q1</text>
<text x="153.5" y="155.5">ONE_SHOT</text>
<text x="158" y="154.1">EN/</text>
<text x="182.7" y="151.6">VDD</text>
<text x="115.1" y="156.8">Battery</text>
<text x="123.9" y="158">POWER MANAGEMENT</text>
<text x="149.4" y="158">GND</text>
<text x="149.4" y="160.4">DELAY/</text>
<text x="149.4" y="161.8">M_DRV</text>
<text x="156.6" y="161.1">DONE</text>
<text x="157.5" y="158">DRV</text>
<text x="174.7" y="161.1">GPIO</text>
<text x="125.2" y="164.3">GND</text>
<text x="139.8" y="163.4">R</text>
<text x="182.6" y="164.3">GND</text>
</g>
<text font-size=".8" x="140.4" y="163.6">EXT</text>
<text font-size=".7" x="119.8" y="156.2" transform="rotate(90 119.8 156.2)">+</text>
</svg>
